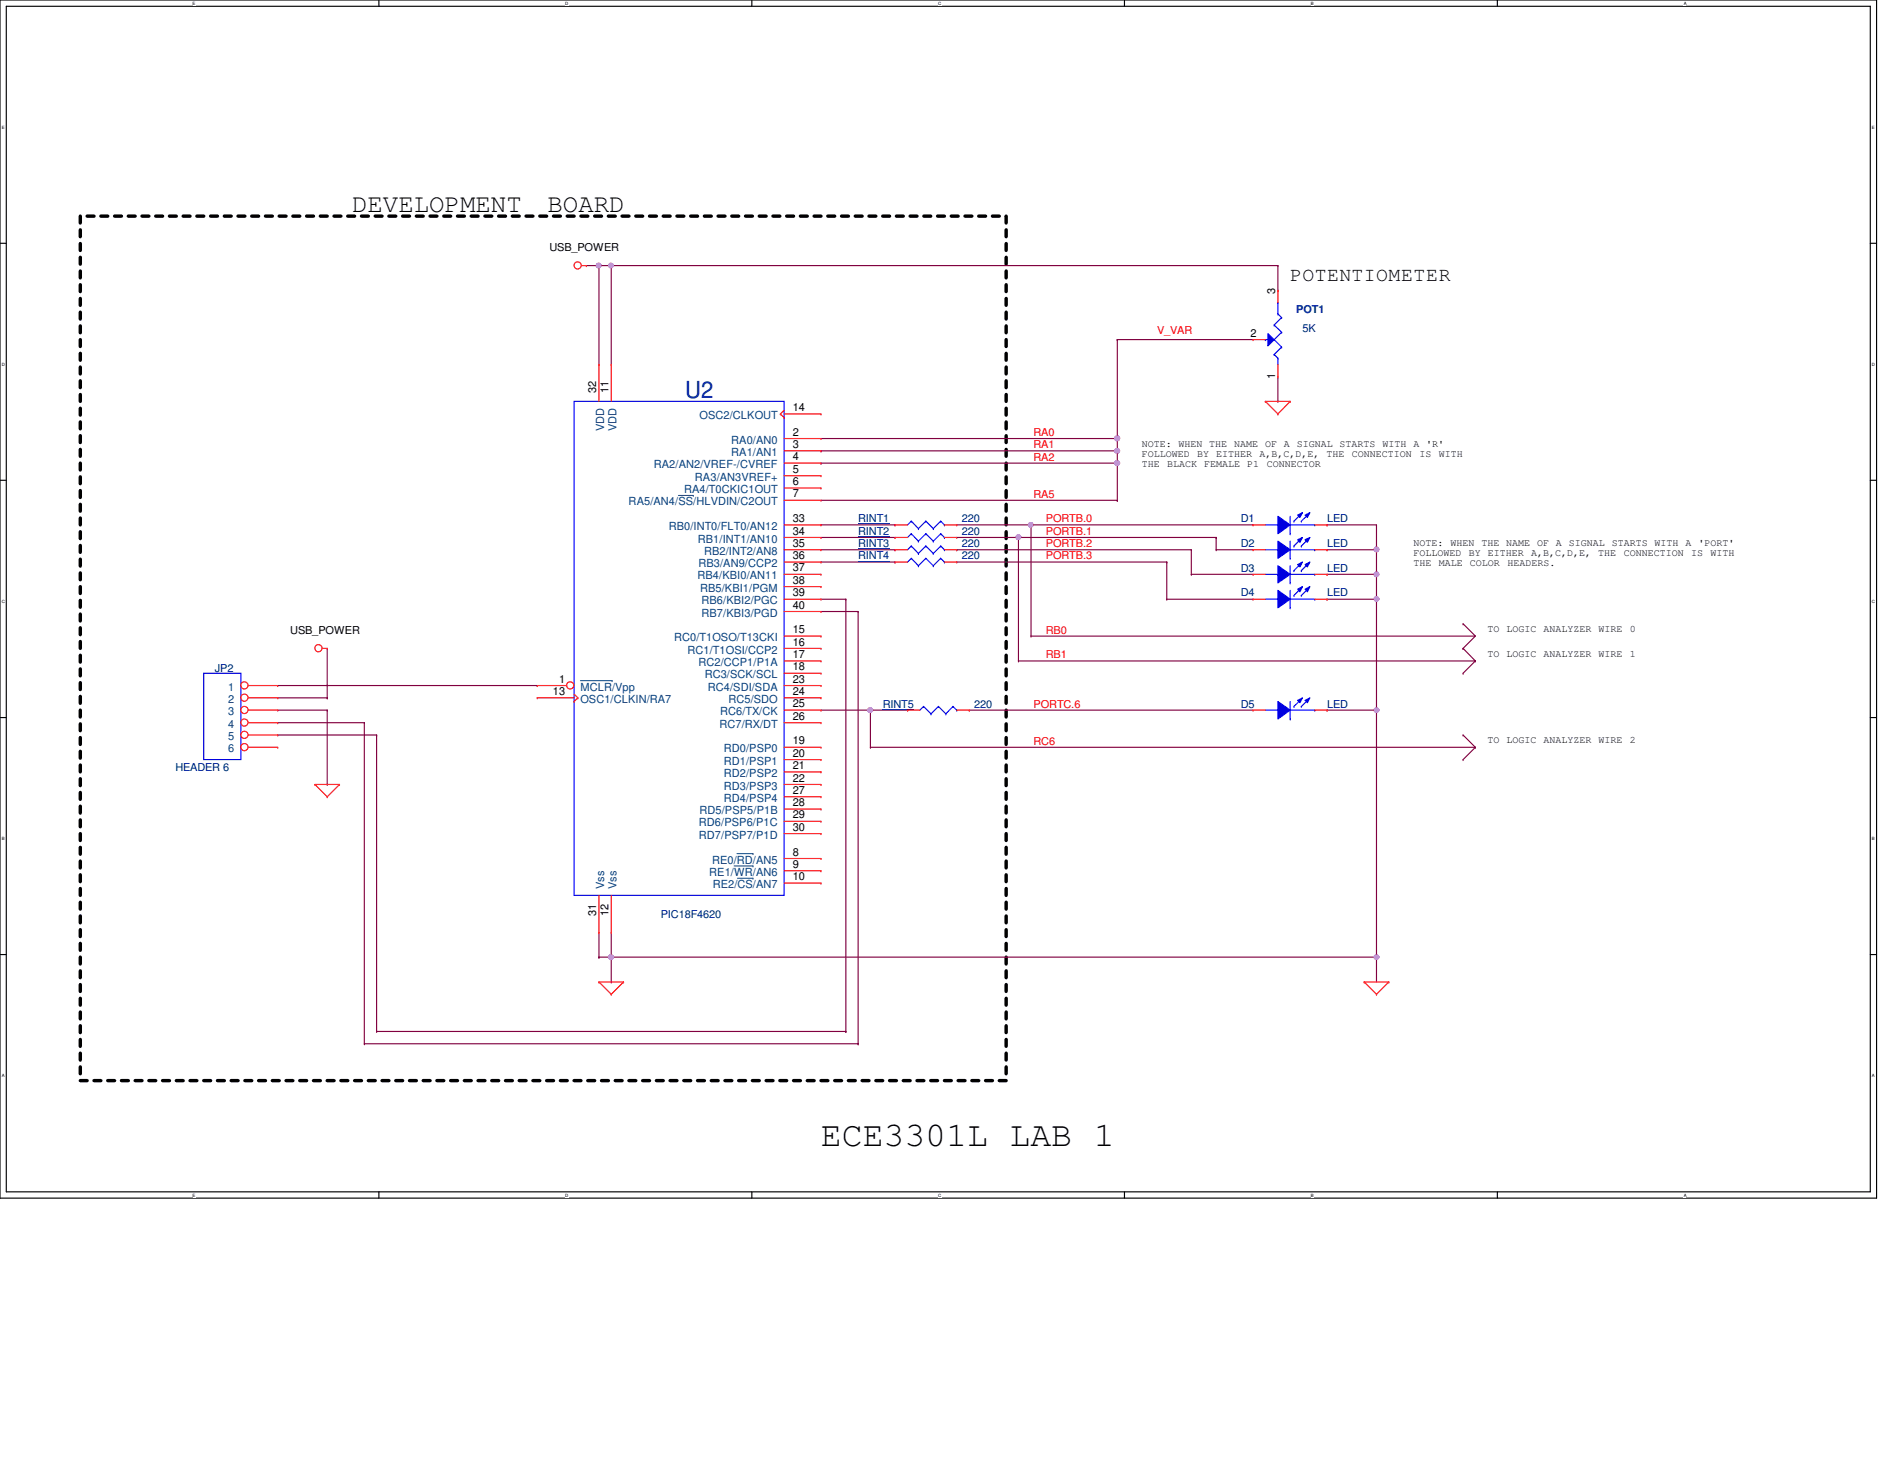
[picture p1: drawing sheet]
<svg xmlns="http://www.w3.org/2000/svg" width="279mm" height="216mm" viewBox="0 0 279 216" stroke-linecap="round" stroke-linejoin="round" font-family="sans-serif">
<path d="M0 0h278v177.4h-278zM.9 .9h276.2v175.6h-276.2z" fill="none" stroke="#000" stroke-width=".17"/>
<g fill="#fff">
<path d="M28.5 .1h.5v.7h-.5z"/>
<path d="M28.5 176.6h.5v.7h-.5z"/>
</g>
<path d="M56.1 0v.9M56.1 176.5v.9" fill="none" stroke="#000" stroke-width=".17"/>
<g fill="#fff">
<path d="M83.7 .1h.5v.7h-.5z"/>
<path d="M83.7 176.6h.5v.7h-.5z"/>
</g>
<path d="M111.4 0v.9M111.4 176.5v.9" fill="none" stroke="#000" stroke-width=".17"/>
<g fill="#fff">
<path d="M139 .1h.4v.7h-.4z"/>
<path d="M139 176.6h.4v.7h-.4z"/>
</g>
<path d="M166.6 0v.9M166.6 176.5v.9" fill="none" stroke="#000" stroke-width=".17"/>
<g fill="#fff">
<path d="M194.2 .1h.4v.7h-.4z"/>
<path d="M194.2 176.6h.4v.7h-.4z"/>
</g>
<path d="M221.8 0v.9M221.8 176.5v.9" fill="none" stroke="#000" stroke-width=".17"/>
<g fill="#fff">
<path d="M249.4 .1h.4v.7h-.4z"/>
<path d="M249.4 176.6h.4v.7h-.4z"/>
<path d="M.3 18.5h.4v.7h-.4z"/>
<path d="M277.3 18.5h.4v.7h-.4z"/>
<path d="M.3 53.6h.4v.7h-.4z"/>
<path d="M277.3 53.6h.5v.7h-.5z"/>
</g>
<path d="M0 36h.9M277.1 36h.9" fill="none" stroke="#000" stroke-width=".17"/>
<g fill="#fff">
<path d="M.3 88.6h.4v.8h-.4z"/>
<path d="M277.3 88.6h.5v.8h-.5z"/>
</g>
<path d="M0 71.1h.9M277.1 71.1h.9" fill="none" stroke="#000" stroke-width=".17"/>
<g fill="#fff">
<path d="M.3 123.8h.4v.7h-.4z"/>
<path d="M277.3 123.8h.4v.7h-.4z"/>
</g>
<path d="M0 106.3h.9M277.1 106.3h.9" fill="none" stroke="#000" stroke-width=".17"/>
<g fill="#fff">
<path d="M.3 158.9h.3v.7h-.3z"/>
<path d="M277.3 158.9h.4v.7h-.4z"/>
</g>
<path d="M0 141.4h.9M277.1 141.4h.9" fill="none" stroke="#000" stroke-width=".17"/>
<path d="M11.9 32h137.2v128h-137.2z" fill="none" stroke="#000" stroke-width=".51" stroke-dasharray="1 1"/>
<g fill="none" stroke="#800040" stroke-width=".17">
<path d="M90.6 39.3h.1M90.6 39.3v14.7M165.5 50.3h.1M165.5 50.3v14.6M121.6 64.9h43.9M165.5 64.9h.1M121.6 88.7h3.7M125.3 88.7h.1M41.1 103.3h7.4M41.1 107h12.9M41.1 101.5h38.5M48.5 103.3h.1"/>
<path d="M54 107h.1M79.6 101.5h.1"/>
</g>
<circle cx="165.5" cy="64.9" r=".37" fill="#f0f"/>
<circle cx="165.5" cy="64.9" r=".37" fill="none" stroke="#f0f" stroke-width=".17"/>
<g fill="none" stroke="#800040" stroke-width=".17">
<path d="M88.7 39.3h.1M88.7 39.3h1.9M165.5 50.3h.1M165.5 50.3h20.1M189.3 59.4h.1M189.3 55.8v3.6M121.6 79.6h11M132.6 79.6h.1M203.9 77.7v3.7M48.5 96v7.3M121.6 90.6h5.5M125.3 88.7v64"/>
<path d="M127.1 90.6h.1M127.1 90.6v64M196.6 88.7h.1M196.6 81.4h.1M196.6 88.7h7.3M196.6 81.4h7.3M203.9 81.4h.1M203.9 88.7h.1M203.9 85v3.7M41.1 105.2h7.4M41.1 108.8h14.7M48.5 103.3h.1"/>
<path d="M48.5 105.2h.1M48.5 116.2h.1M48.5 105.2v11M54 107v47.6M55.8 108.8h.1M55.8 108.8v43.9M88.7 138.1v3.6M90.6 138.1v3.6M54 154.6h.1M54 154.6h73.1M55.8 152.7h.1M55.8 152.7h69.5"/>
<path d="M88.7 141.7h.1M90.6 141.7h.1M125.3 152.7h.1M127.1 154.6h.1"/>
</g>
<circle cx="203.9" cy="85" r=".34" fill="#f0f"/>
<circle cx="203.9" cy="85" r=".34" fill="none" stroke="#f0f" stroke-width=".17"/>
<path d="M203.9 85h.1M203.9 81.4v3.6" fill="none" stroke="#800040" stroke-width=".17"/>
<circle cx="203.9" cy="81.4" r=".34" fill="#f0f"/>
<circle cx="203.9" cy="81.4" r=".34" fill="none" stroke="#f0f" stroke-width=".17"/>
<g fill="none" stroke="#800040" stroke-width=".17">
<path d="M121.6 77.7h11M132.6 77.7h.1M196.6 77.7h.1M196.6 77.7h7.3M121.6 83.2h11M132.6 83.2h.1M196.6 85h.1M196.6 85h7.3M88.7 141.7h.1M88.7 141.7h115.2M90.6 145.4h.1M90.6 141.7v3.7"/>
<path d="M203.9 141.7h.1"/>
</g>
<circle cx="90.5" cy="141.7" r=".34" fill="#f0f"/>
<circle cx="90.5" cy="141.7" r=".34" fill="none" stroke="#f0f" stroke-width=".17"/>
<circle cx="203.9" cy="141.7" r=".34" fill="#f0f"/>
<circle cx="203.9" cy="141.7" r=".34" fill="none" stroke="#f0f" stroke-width=".17"/>
<path d="M203.9 88.7h.1M203.9 88.7v16.5" fill="none" stroke="#800040" stroke-width=".17"/>
<circle cx="203.9" cy="105.2" r=".34" fill="#f0f"/>
<circle cx="203.9" cy="105.2" r=".34" fill="none" stroke="#f0f" stroke-width=".17"/>
<circle cx="203.9" cy="88.7" r=".34" fill="#f0f"/>
<circle cx="203.9" cy="88.7" r=".34" fill="none" stroke="#f0f" stroke-width=".17"/>
<path d="M88.7 39.3h.1M88.7 39.3v14.7M203.9 141.7h.1M203.9 141.7v3.7" fill="none" stroke="#800040" stroke-width=".17"/>
<circle cx="88.7" cy="39.3" r=".34" fill="#f0f"/>
<circle cx="88.7" cy="39.3" r=".34" fill="none" stroke="#f0f" stroke-width=".17"/>
<path d="M121.6 66.8h.1M165.5 64.9h.1M165.5 64.9v1.9h-43.9" fill="none" stroke="#800040" stroke-width=".17"/>
<circle cx="165.5" cy="66.8" r=".36" fill="#f0f"/>
<circle cx="165.5" cy="66.8" r=".36" fill="none" stroke="#f0f" stroke-width=".17"/>
<path d="M121.6 68.6h.1M165.5 66.8h.1M165.5 66.8v1.8h-43.9" fill="none" stroke="#800040" stroke-width=".17"/>
<circle cx="165.5" cy="68.6" r=".36" fill="#f0f"/>
<circle cx="165.5" cy="68.6" r=".36" fill="none" stroke="#f0f" stroke-width=".17"/>
<path d="M86.9 39.3h.1M86.9 39.3h1.8M90.6 39.3h98.7M189.3 39.3h.1M189.3 39.3v3.7M189.3 43h.1M165.5 74.1h.1M165.5 68.6v5.5" fill="none" stroke="#800040" stroke-width=".17"/>
<circle cx="90.5" cy="39.3" r=".34" fill="#f0f"/>
<circle cx="90.5" cy="39.3" r=".34" fill="none" stroke="#f0f" stroke-width=".17"/>
<g fill="none" stroke="#800040" stroke-width=".17">
<path d="M121.6 74.1h43.9M141.7 77.7h11M141.7 79.6h9.2M150.9 79.6h.1M152.7 77.7h.1M165.5 74.1h.1M180.2 79.6h.1M180.2 79.6v1.8M121.6 81.4h11M132.6 81.4h.1M141.7 81.4h.1M141.7 81.4h34.8"/>
<path d="M141.7 83.2h31.1M152.7 94.2h.1M152.7 94.2h65.9M172.8 83.2h.1M172.8 88.7h.1M172.8 83.2v5.5M172.8 88.7h12.8M176.5 81.4h.1M176.5 85h.1M176.5 81.4v3.6M176.5 85h9.1M180.2 81.4h.1"/>
<path d="M180.2 81.4h5.4M121.6 105.2h7.3M128.9 105.2h.1M128.9 110.7h.1M128.9 105.2v5.5M143.6 105.2h.1M143.6 105.2h42M196.6 105.2h.1M196.6 105.2h7.3M203.9 105.2h.1M203.9 105.2v36.5"/>
</g>
<circle cx="128.9" cy="105.2" r=".36" fill="#f0f"/>
<circle cx="128.9" cy="105.2" r=".36" fill="none" stroke="#f0f" stroke-width=".17"/>
<path d="M152.7 77.7h.1M152.7 77.7v16.5M128.9 105.2h5.6M134.5 105.2h.1" fill="none" stroke="#800040" stroke-width=".17"/>
<circle cx="152.7" cy="77.7" r=".34" fill="#f0f"/>
<circle cx="152.7" cy="77.7" r=".34" fill="none" stroke="#f0f" stroke-width=".17"/>
<path d="M150.9 79.6v18.3M152.7 77.7h.1M152.7 77.7h32.9M150.9 97.9h.1" fill="none" stroke="#800040" stroke-width=".17"/>
<circle cx="150.9" cy="79.5" r=".34" fill="#f0f"/>
<circle cx="150.9" cy="79.5" r=".34" fill="none" stroke="#f0f" stroke-width=".17"/>
<g fill="none" stroke="#800040" stroke-width=".17">
<path d="M150.9 79.6h29.3M180.2 79.6h.1M150.9 97.9h67.7M216.7 92.4h.1M216.7 96h.1M216.7 99.7h.1M216.7 92.4l1.9 1.8-1.9 1.8M216.7 96l1.9 1.9M218.6 97.9h.1M218.6 97.9l-1.9 1.8M128.9 110.7h89.7M216.7 112.5h.1"/>
<path d="M216.7 108.8h.1M216.7 108.8l1.9 1.9M218.6 110.7h.1M218.6 110.7l-1.9 1.8"/>
</g>
<g fill="none" stroke="#f00" stroke-width=".17">
<path d="M86.1 39.3h.8M86.9 39.3h.1M187.5 59.4h.1M187.5 59.4h3.6M187.5 59.4l1.8 1.9M191.1 59.4h.1M191.1 59.4l-1.8 1.9M189.3 61.3h.1M47.8 96h.7M48.5 96h.1M46.7 116.2h.1M46.7 116.2h3.6"/>
<path d="M46.7 116.2l1.8 1.8M48.5 118h.1M50.3 116.2h.1M50.3 116.2l-1.8 1.8M88.7 145.4h.1M88.7 145.4h3.7M88.7 145.4l1.9 1.8M90.6 147.2h.1M92.4 145.4h.1M92.4 145.4l-1.8 1.8M202.1 145.4h.1M202.1 145.4h3.6"/>
<path d="M202.1 145.4l1.8 1.8M203.9 147.2h.1M205.7 145.4h.1M205.7 145.4l-1.8 1.8"/>
<circle cx="85.6" cy="39.3" r=".54"/>
<circle cx="47.2" cy="96" r=".54"/>
</g>
<path d="M30.2 99.7h5.5v12.8h-5.5z" fill="none" stroke="#00f" stroke-width=".17"/>
<circle cx="36.2" cy="101.5" r=".54" fill="#fff"/>
<g fill="none" stroke="#f00" stroke-width=".17">
<path d="M36.8 101.5h4.3M41.1 101.5h.1"/>
<circle cx="36.2" cy="101.5" r=".54"/>
</g>
<circle cx="36.2" cy="103.3" r=".54" fill="#fff"/>
<g fill="none" stroke="#f00" stroke-width=".17">
<path d="M36.8 103.3h4.3M41.1 103.3h.1"/>
<circle cx="36.2" cy="103.3" r=".54"/>
</g>
<circle cx="36.2" cy="105.1" r=".54" fill="#fff"/>
<g fill="none" stroke="#f00" stroke-width=".17">
<path d="M36.8 105.2h4.3M41.1 105.2h.1"/>
<circle cx="36.2" cy="105.1" r=".54"/>
</g>
<circle cx="36.2" cy="107" r=".54" fill="#fff"/>
<g fill="none" stroke="#f00" stroke-width=".17">
<path d="M36.8 107h4.3M41.1 107h.1"/>
<circle cx="36.2" cy="107" r=".54"/>
</g>
<circle cx="36.2" cy="108.8" r=".54" fill="#fff"/>
<g fill="none" stroke="#f00" stroke-width=".17">
<path d="M36.8 108.8h4.3M41.1 108.8h.1"/>
<circle cx="36.2" cy="108.8" r=".54"/>
</g>
<circle cx="36.2" cy="110.6" r=".54" fill="#fff"/>
<g fill="none" stroke="#f00" stroke-width=".17">
<path d="M132.6 83.2h.1M132.6 83.2h1.9M139.9 83.2h1.8M141.7 83.2h.1M36.8 110.7h4.3M41.1 110.7h.1"/>
<circle cx="36.2" cy="110.6" r=".54"/>
</g>
<g fill="none" stroke="#00f" stroke-width=".17">
<path d="M187.5 77.7h1.8M189.3 77.7h.1M191.1 79h.1M191.1 76.5v2.5M191.1 77.7h3.7M194.8 77.7h.1M135 82.7h.1M135 82.7l-.5 .5M135 82.7l1.1 1.1M136.1 83.8h.1M137.2 82.7h.1M137.2 82.7l-1.1 1.1"/>
<path d="M137.2 82.7l1.1 1.1M138.3 83.8h.1M139.4 82.7h.1M139.4 82.7l-1.1 1.1M139.4 82.7l.5 .5M139.9 83.2h.1"/>
</g>
<path d="M127.1 83.1h4.6" fill="none" stroke="#000080" stroke-width=".15"/>
<path d="M189.3 76.5l1.8 1.2-1.8 1.3z" fill-rule="evenodd" fill="#00f"/>
<path d="M189.3 76.5l1.8 1.2-1.8 1.3z" fill="none" stroke="#00f" stroke-width=".17"/>
<path d="M193.3 76.3l.8-.4-.4 .7z" fill-rule="evenodd" fill="#00f"/>
<path d="M193.3 76.3l.8-.4-.4 .7z" fill="none" stroke="#00f" stroke-width=".17"/>
<path d="M192.2 76.3l.8-.4-.4 .7z" fill-rule="evenodd" fill="#00f"/>
<g fill="none" stroke="#00f" stroke-width=".17">
<path d="M191.7 77.2h.1M192.2 76.3l.8-.4-.4 .7zM192.8 77.2h.1M192.8 76.1l-1.1 1.1M193.9 76.1l-1.1 1.1M187.5 81.4h1.8M189.3 81.4h.1M191.1 82.7h.1M191.1 80.1v2.6M191.1 81.4h3.7M194.8 81.4h.1M136.8 104.6h.1"/>
<path d="M136.8 104.6l-.5 .6M136.8 104.6l1.1 1.1M137.9 105.7h.1M139 104.6h.1M139 104.6l-1.1 1.1M139 104.6l1.1 1.1M140.1 105.7h.1M141.2 104.6h.1M141.2 104.6l-1.1 1.1M141.2 104.6l.5 .6M141.7 105.2h.1"/>
</g>
<path d="M185.6 77.7h.1M185.6 77.7h1.9M194.8 77.7h1.8M196.6 77.7h.1M134.5 105.2h.1M134.5 105.2h1.8M141.7 105.2h1.9M143.6 105.2h.1" fill="none" stroke="#f00" stroke-width=".17"/>
<path d="M130.8 105h4.6" fill="none" stroke="#000080" stroke-width=".15"/>
<path d="M189.3 80.1l1.8 1.3-1.8 1.3z" fill-rule="evenodd" fill="#00f"/>
<path d="M189.3 80.1l1.8 1.3-1.8 1.3z" fill="none" stroke="#00f" stroke-width=".17"/>
<path d="M193.3 79.9l.8-.3-.4 .7z" fill-rule="evenodd" fill="#00f"/>
<path d="M193.3 79.9l.8-.3-.4 .7z" fill="none" stroke="#00f" stroke-width=".17"/>
<path d="M192.2 79.9l.8-.3-.4 .7z" fill-rule="evenodd" fill="#00f"/>
<path d="M192.2 79.9l.8-.3-.4 .7zM192.8 79.8l-1.1 1.1M193.9 79.8l-1.1 1.1M187.5 85h1.8M189.3 85h.1M191.1 86.3h.1M191.1 83.8v2.5M191.1 85h3.7M191.7 80.9h.1M192.8 80.9h.1M194.8 85h.1" fill="none" stroke="#00f" stroke-width=".17"/>
<path d="M185.6 81.4h.1M185.6 81.4h1.9M194.8 81.4h1.8M196.6 81.4h.1" fill="none" stroke="#f00" stroke-width=".17"/>
<path d="M189.3 83.8l1.8 1.2-1.8 1.3z" fill-rule="evenodd" fill="#00f"/>
<path d="M189.3 83.8l1.8 1.2-1.8 1.3z" fill="none" stroke="#00f" stroke-width=".17"/>
<path d="M193.3 83.6l.8-.4-.4 .7z" fill-rule="evenodd" fill="#00f"/>
<path d="M193.3 83.6l.8-.4-.4 .7z" fill="none" stroke="#00f" stroke-width=".17"/>
<path d="M192.2 83.6l.8-.4-.4 .7z" fill-rule="evenodd" fill="#00f"/>
<g fill="none" stroke="#00f" stroke-width=".17">
<path d="M85 59.4h31.2v73.2h-31.2zM135 77.2h.1M135 77.2l-.5 .5M135 77.2l1.1 1.1M136.1 78.3h.1M137.2 77.2h.1M137.2 77.2l-1.1 1.1M137.2 77.2l1.1 1.1M138.3 78.3h.1M139.4 77.2h.1M139.4 77.2l-1.1 1.1M139.4 77.2l.5 .5"/>
<path d="M139.9 77.7h.1M191.7 84.5h.1M192.2 83.6l.8-.4-.4 .7zM192.8 84.5h.1M192.8 83.4l-1.1 1.1M193.9 83.4l-1.1 1.1"/>
</g>
<path d="M132.6 77.7h.1M132.6 77.7h1.9M139.9 77.7h1.8M141.7 77.7h.1M185.6 85h.1M185.6 85h1.9M194.8 85h1.8M196.6 85h.1" fill="none" stroke="#f00" stroke-width=".17"/>
<path d="M127.1 77.6h4.6" fill="none" stroke="#000080" stroke-width=".15"/>
<circle cx="84.5" cy="101.5" r=".54" fill="#fff"/>
<g fill="none" stroke="#f00" stroke-width=".17">
<path d="M88.7 54h.1M88.7 54v5.4M90.6 54h.1M90.6 54v5.4M115.6 61.3h.1M115.6 61.3l.6 .5M116.2 61.8h.1M116.2 64.9h5.4M116.2 66.8h5.4M116.2 68.6h5.4M116.2 70.4h5.4M116.2 72.3h5.4"/>
<path d="M116.2 74.1h5.4M116.2 60.7l-.6 .6M116.2 61.3h5.4M116.2 77.7h5.4M116.2 79.6h5.4M121.6 64.9h.1M121.6 66.8h.1M121.6 68.6h.1M121.6 70.4h.1M121.6 72.3h.1M121.6 74.1h.1M121.6 61.3h.1"/>
<path d="M121.6 77.7h.1M121.6 79.6h.1M116.2 81.4h5.4M116.2 83.2h5.4M116.2 85h5.4M116.2 86.9h5.4M116.2 88.7h5.4M116.2 90.6h5.4M116.2 99.7h5.4M116.2 97.9h5.4M116.2 96h5.4M116.2 94.2h5.4"/>
<path d="M121.6 81.4h.1M121.6 83.2h.1M121.6 85h.1M121.6 86.9h.1M121.6 88.7h.1M121.6 90.6h.1M121.6 99.7h.1M121.6 97.9h.1M121.6 96h.1M121.6 94.2h.1M132.6 81.4h.1M132.6 81.4h1.9"/>
<path d="M139.9 81.4h1.8M141.7 81.4h.1M79.6 101.5h.1M79.6 103.3h.1M79.6 101.5h4.3M79.6 103.3h5.4M85 103.9h.1M85 102.8l.6 .5M85.6 103.3h.1M85.6 103.3l-.6 .6M116.2 101.5h5.4M116.2 103.3h5.4"/>
<path d="M116.2 110.7h5.4M116.2 112.5h5.4M116.2 114.3h5.4M116.2 116.2h5.4M116.2 118h5.4M116.2 119.8h5.4M116.2 107h5.4M116.2 105.2h5.4M121.6 110.7h.1M121.6 112.5h.1M121.6 114.3h.1M121.6 116.2h.1"/>
<path d="M121.6 118h.1M121.6 119.8h.1M121.6 107h.1M121.6 105.2h.1M121.6 103.3h.1M121.6 101.5h.1M88.7 138.1h.1M88.7 132.6v5.5M90.6 138.1h.1M90.6 132.6v5.5M116.2 127.1h5.4M116.2 128.9h5.4"/>
<path d="M116.2 130.8h5.4M116.2 121.6h5.4M116.2 123.4h5.4M121.6 127.1h.1M121.6 128.9h.1M121.6 130.8h.1M121.6 121.6h.1M121.6 123.4h.1"/>
<circle cx="84.5" cy="101.5" r=".54"/>
</g>
<path d="M100.5 73.4h2.2M102.7 73.4h.1M86 100.8h4.7M90.7 100.8h.1M108.8 128.2h2.7M109.2 126.4h2.3M109.3 130h2.2M111.5 126.4h.1M111.5 128.2h.1M111.5 130h.1" fill="none" stroke="#004080" stroke-width=".15"/>
<g fill="none" stroke="#00f" stroke-width=".17">
<path d="M135 80.9h.1M135 80.9l-.5 .5M135 80.9l1.1 1.1M136.1 82h.1M137.2 80.9h.1M137.2 80.9l-1.1 1.1M137.2 80.9l1.1 1.1M138.3 82h.1M139.4 80.9h.1M139.4 80.9l-1.1 1.1M139.4 80.9l.5 .5M139.9 81.4h.1"/>
<path d="M187.5 105.2h1.8M189.3 105.2h.1M191.1 106.5h.1M191.1 103.9v2.6M191.1 105.2h3.7M194.8 105.2h.1"/>
</g>
<path d="M127.1 81.3h4.6" fill="none" stroke="#000080" stroke-width=".15"/>
<path d="M189.3 103.9l1.8 1.3-1.8 1.3z" fill-rule="evenodd" fill="#00f"/>
<path d="M189.3 103.9l1.8 1.3-1.8 1.3z" fill="none" stroke="#00f" stroke-width=".17"/>
<path d="M193.3 103.7l.8-.4-.4 .8z" fill-rule="evenodd" fill="#00f"/>
<path d="M193.3 103.7l.8-.4-.4 .8z" fill="none" stroke="#00f" stroke-width=".17"/>
<path d="M192.2 103.7l.8-.4-.4 .8z" fill-rule="evenodd" fill="#00f"/>
<path d="M191.7 104.6h.1M192.2 103.7l.8-.4-.4 .8zM192.8 104.6h.1M192.8 103.5l-1.1 1.1M193.9 103.5l-1.1 1.1" fill="none" stroke="#00f" stroke-width=".17"/>
<path d="M185.6 105.2h.1M185.6 105.2h1.9M194.8 105.2h1.8M196.6 105.2h.1" fill="none" stroke="#f00" stroke-width=".17"/>
<path d="M187.8 49.4l1 .9-1 .9z" fill="#00f"/>
<g fill="none" stroke="#00f" stroke-width=".17">
<path d="M187.5 50.3h.1M187.5 50.3h.3M187.8 49.4l1 .9-1 .9zM188.8 52.5h.1M188.8 50.3h.1M188.8 48.1h.1M188.8 52.5l.5 .5M188.8 50.3l1.1 1.1M188.8 48.1l1.1 1.1M189.3 53h.1M189.3 46.5h.1M189.3 44.8h.1"/>
<path d="M189.3 44.8v1.7M189.3 53v1M189.3 46.5l.6 .5M189.9 51.4h.1M189.9 49.2h.1M189.9 47h.1M189.9 51.4l-1.1 1.1M189.9 49.2l-1.1 1.1M189.9 47l-1.1 1.1M187.5 88.7h1.8M189.3 88.7h.1M191.1 90h.1"/>
<path d="M191.1 87.4v2.6M191.1 88.7h3.7M194.8 88.7h.1"/>
</g>
<path d="M185.6 50.3h.1M185.6 50.3h1.9M189.3 55.8h.1M189.3 43h.1M189.3 43v1.8M189.3 54v1.8" fill="none" stroke="#f00" stroke-width=".17"/>
<path d="M189.3 87.4l1.8 1.3-1.8 1.3z" fill-rule="evenodd" fill="#00f"/>
<path d="M189.3 87.4l1.8 1.3-1.8 1.3z" fill="none" stroke="#00f" stroke-width=".17"/>
<path d="M193.3 87.2l.8-.3-.4 .7z" fill-rule="evenodd" fill="#00f"/>
<path d="M193.3 87.2l.8-.3-.4 .7z" fill="none" stroke="#00f" stroke-width=".17"/>
<path d="M192.2 87.2l.8-.3-.4 .7z" fill-rule="evenodd" fill="#00f"/>
<g fill="none" stroke="#00f" stroke-width=".17">
<path d="M135 79h.1M135 79l-.5 .6M135 79l1.1 1.1M137.2 79h.1M137.2 79l-1.1 1.1M137.2 79l1.1 1.1M139.4 79h.1M139.4 79l-1.1 1.1M139.4 79l.5 .6M139.9 79.6h.1M136.1 80.1h.1M138.3 80.1h.1"/>
<path d="M191.7 88.2h.1M192.2 87.2l.8-.3-.4 .7zM192.8 88.2h.1M192.8 87.1l-1.1 1.1M193.9 87.1l-1.1 1.1"/>
</g>
<path d="M132.6 79.6h.1M132.6 79.6h1.9M139.9 79.6h1.8M141.7 79.6h.1M185.6 88.7h.1M185.6 88.7h1.9M194.8 88.7h1.8M196.6 88.7h.1" fill="none" stroke="#f00" stroke-width=".17"/>
<path d="M127.1 79.4h4.6" fill="none" stroke="#000080" stroke-width=".15"/>
<circle cx="165.5" cy="64.9" r=".37" fill="#f0f"/>
<circle cx="165.5" cy="64.9" r=".37" fill="none" stroke="#f0f" stroke-width=".17"/>
<circle cx="203.9" cy="85" r=".34" fill="#f0f"/>
<circle cx="203.9" cy="85" r=".34" fill="none" stroke="#f0f" stroke-width=".17"/>
<circle cx="203.9" cy="81.4" r=".34" fill="#f0f"/>
<circle cx="203.9" cy="81.4" r=".34" fill="none" stroke="#f0f" stroke-width=".17"/>
<circle cx="90.5" cy="141.7" r=".34" fill="#f0f"/>
<circle cx="90.5" cy="141.7" r=".34" fill="none" stroke="#f0f" stroke-width=".17"/>
<circle cx="203.9" cy="141.7" r=".34" fill="#f0f"/>
<circle cx="203.9" cy="141.7" r=".34" fill="none" stroke="#f0f" stroke-width=".17"/>
<circle cx="203.9" cy="105.2" r=".34" fill="#f0f"/>
<circle cx="203.9" cy="105.2" r=".34" fill="none" stroke="#f0f" stroke-width=".17"/>
<circle cx="203.9" cy="88.7" r=".34" fill="#f0f"/>
<circle cx="203.9" cy="88.7" r=".34" fill="none" stroke="#f0f" stroke-width=".17"/>
<circle cx="88.7" cy="39.3" r=".34" fill="#f0f"/>
<circle cx="88.7" cy="39.3" r=".34" fill="none" stroke="#f0f" stroke-width=".17"/>
<circle cx="165.5" cy="66.8" r=".36" fill="#f0f"/>
<circle cx="165.5" cy="66.8" r=".36" fill="none" stroke="#f0f" stroke-width=".17"/>
<circle cx="165.5" cy="68.6" r=".36" fill="#f0f"/>
<circle cx="165.5" cy="68.6" r=".36" fill="none" stroke="#f0f" stroke-width=".17"/>
<circle cx="90.5" cy="39.3" r=".34" fill="#f0f"/>
<circle cx="90.5" cy="39.3" r=".34" fill="none" stroke="#f0f" stroke-width=".17"/>
<circle cx="128.9" cy="105.2" r=".36" fill="#f0f"/>
<circle cx="128.9" cy="105.2" r=".36" fill="none" stroke="#f0f" stroke-width=".17"/>
<circle cx="152.7" cy="77.7" r=".34" fill="#f0f"/>
<circle cx="152.7" cy="77.7" r=".34" fill="none" stroke="#f0f" stroke-width=".17"/>
<circle cx="150.9" cy="79.5" r=".34" fill="#f0f"/>
<circle cx="150.9" cy="79.5" r=".34" fill="none" stroke="#f0f" stroke-width=".17"/>
<text font-size="5.2" x="121.6" y="169.7">ECE3301L LAB 1</text>
<g font-size="3.8">
<text x="52.2" y="31.5">DEVELOPMENT</text>
<text x="81.1" y="31.5">BOARD</text>
</g>
<text font-size="3.5" fill="#000080" x="101.5" y="58.9">U2</text>
<text font-size="2.9" x="191.1" y="41.7">POTENTIOMETER</text>
<g font-size="1.7">
<text x="188.9" y="43.6" transform="rotate(-90 188.9 43.6)">3</text>
<text x="185.3" y="49.9">2</text>
<text x="88.3" y="58.2" transform="rotate(-90 88.3 58.2)">32</text>
<text x="90.1" y="58.2" transform="rotate(-90 90.1 58.2)">11</text>
<text x="188.9" y="56.1" transform="rotate(-90 188.9 56.1)">1</text>
<text x="117.4" y="64.5">2</text>
<text x="117.4" y="60.9">14</text>
<text x="117.4" y="66.3">3</text>
<text x="117.4" y="68.2">4</text>
<text x="117.4" y="70">5</text>
<text x="117.4" y="71.8">6</text>
<text x="117.4" y="73.7">7</text>
<text x="117.4" y="77.3">33</text>
<text x="117.4" y="79.2">34</text>
<text x="117.4" y="81">35</text>
<text x="117.4" y="82.8">36</text>
<text x="117.4" y="84.6">37</text>
<text x="117.4" y="86.4">38</text>
<text x="117.4" y="88.3">39</text>
<text x="117.4" y="90.1">40</text>
<text x="117.4" y="95.6">16</text>
<text x="117.4" y="93.8">15</text>
<text x="82.8" y="101.1">1</text>
<text x="117.4" y="101.1">23</text>
<text x="117.4" y="99.3">18</text>
<text x="117.4" y="97.5">17</text>
<text x="81.9" y="102.9">13</text>
<text x="117.4" y="106.6">26</text>
<text x="117.4" y="104.7">25</text>
<text x="117.4" y="102.9">24</text>
<text x="117.4" y="110.2">19</text>
<text x="117.4" y="112.1">20</text>
<text x="117.4" y="113.9">21</text>
<text x="117.4" y="115.7">22</text>
<text x="117.4" y="117.6">27</text>
<text x="117.4" y="119.4">28</text>
<text x="117.4" y="121.2">29</text>
<text x="117.4" y="123">30</text>
<text x="117.4" y="126.7">8</text>
<text x="117.4" y="128.5">9</text>
<text x="117.4" y="130.3">10</text>
<text x="88.3" y="135.6" transform="rotate(-90 88.3 135.6)">31</text>
<text x="90.1" y="135.6" transform="rotate(-90 90.1 135.6)">12</text>
</g>
<g font-size="1.7" fill="#004080">
<text x="89.5" y="63.8" transform="rotate(-90 89.5 63.8)">VDD</text>
<text x="91.3" y="63.8" transform="rotate(-90 91.3 63.8)">VDD</text>
<text x="103.6" y="62.1">OSC2/CLKOUT</text>
<text x="108.3" y="65.7">RA0/AN0</text>
<text x="96.9" y="69.3">RA2/AN2/VREF-/CVREF</text>
<text x="103" y="71.2">RA3/AN3VREF+</text>
<text x="108.3" y="67.5">RA1/AN1</text>
<text x="93.1" y="74.8">RA5/AN4/SS/HLVDIN/C2OUT</text>
<text x="101.3" y="73">RA4/T0CKIC1OUT</text>
<text x="99.1" y="78.5">RB0/INT0/FLT0/AN12</text>
<text x="103.4" y="80.3">RB1/INT1/AN10</text>
<text x="103.5" y="84">RB3/AN9/CCP2</text>
<text x="104.3" y="82.2">RB2/INT2/AN8</text>
<text x="103.3" y="85.8">RB4/KBI0/AN11</text>
<text x="103.7" y="87.6">RB5/KBI1/PGM</text>
<text x="103.9" y="89.5">RB6/KBI2/PGC</text>
<text x="99.9" y="95">RC0/T1OSO/T13CKI</text>
<text x="103.9" y="91.3">RB7/KBI3/PGD</text>
<text x="101.9" y="96.8">RC1/T1OSI/CCP2</text>
<text x="103.5" y="98.6">RC2/CCP1/P1A</text>
<text x="104.4" y="100.5">RC3/SCK/SCL</text>
<text x="33.8" y="102.3">1</text>
<text x="33.8" y="104.1">2</text>
<text x="33.8" y="105.9">3</text>
<text x="33.8" y="107.8">4</text>
<text x="86" y="102.3">MCLR/Vpp</text>
<text x="86" y="104.1">OSC1/CLKIN/RA7</text>
<text x="104.9" y="102.3">RC4/SDI/SDA</text>
<text x="106.6" y="107.8">RC7/RX/DT</text>
<text x="106.7" y="105.9">RC6/TX/CK</text>
<text x="107.9" y="104.1">RC5/SDO</text>
<text x="33.8" y="109.6">5</text>
<text x="33.8" y="111.4">6</text>
<text x="107.2" y="111.4">RD0/PSP0</text>
<text x="107.2" y="113.2">RD1/PSP1</text>
<text x="107.2" y="115.1">RD2/PSP2</text>
<text x="107.2" y="116.9">RD3/PSP3</text>
<text x="107.2" y="118.7">RD4/PSP4</text>
<text x="103.5" y="122.4">RD6/PSP6/P1C</text>
<text x="103.5" y="124.2">RD7/PSP7/P1D</text>
<text x="103.6" y="120.6">RD5/PSP5/P1B</text>
<text x="89.5" y="131.7" transform="rotate(-90 89.5 131.7)">Vss</text>
<text x="91.3" y="131.7" transform="rotate(-90 91.3 131.7)">Vss</text>
<text x="105.1" y="129.7">RE1/WR/AN6</text>
<text x="105.5" y="127.9">RE0/RD/AN5</text>
<text x="105.6" y="131.5">RE2/CS/AN7</text>
</g>
<g font-size="1.6">
<text x="81.4" y="37.1">USB_POWER</text>
<text x="43" y="93.8">USB_POWER</text>
</g>
<g font-size="1.6" fill="#000080">
<text x="192" y="46.4">POT1</text>
<text x="193" y="49.2">5K</text>
<text x="127.1" y="77.3">RINT1</text>
<text x="142.5" y="77.3">220</text>
<text x="183.8" y="77.3">D1</text>
<text x="196.6" y="77.3">LED</text>
<text x="127.1" y="82.8">RINT4</text>
<text x="127.1" y="81">RINT3</text>
<text x="127.1" y="79.2">RINT2</text>
<text x="142.5" y="82.8">220</text>
<text x="142.5" y="81">220</text>
<text x="142.5" y="79.2">220</text>
<text x="183.8" y="81">D2</text>
<text x="196.6" y="81">LED</text>
<text x="183.8" y="84.7">D3</text>
<text x="183.8" y="88.3">D4</text>
<text x="196.6" y="84.7">LED</text>
<text x="196.6" y="88.3">LED</text>
<text x="31.8" y="99.5">JP2</text>
<text x="130.8" y="104.8">RINT5</text>
<text x="144.3" y="104.8">220</text>
<text x="183.8" y="104.8">D5</text>
<text x="196.6" y="104.8">LED</text>
<text x="26" y="114.1">HEADER 6</text>
<text x="97.9" y="135.9">PIC18F4620</text>
</g>
<g font-size="1.6" fill="#f00">
<text x="171.4" y="49.5">V_VAR</text>
<text x="153.1" y="64.6">RA0</text>
<text x="153.1" y="66.4">RA1</text>
<text x="153.1" y="68.2">RA2</text>
<text x="153.1" y="73.7">RA5</text>
<text x="154.9" y="77.3">PORTB.0</text>
<text x="154.9" y="81">PORTB.2</text>
<text x="154.9" y="82.8">PORTB.3</text>
<text x="154.9" y="79.2">PORTB.1</text>
<text x="154.9" y="93.8">RB0</text>
<text x="154.9" y="97.5">RB1</text>
<text x="153.1" y="104.8">PORTC.6</text>
<text x="153.1" y="110.3">RC6</text>
</g>
<g font-size="1.5">
<text x="169.2" y="66.2">NOTE: WHEN THE NAME OF A SIGNAL STARTS WITH A 'R'</text>
<text x="169.2" y="67.6">FOLLOWED</text>
<text x="169.2" y="69.1">THE</text>
<text x="172.9" y="69.1">BLACK</text>
<text x="177.3" y="67.6">BY</text>
<text x="178.4" y="69.1">FEMALE</text>
<text x="180.2" y="67.6">EITHER</text>
<text x="184.8" y="69.1">P1</text>
<text x="186.6" y="67.6">A,B,C,D,E,</text>
<text x="187.7" y="69.1">CONNECTOR</text>
<text x="196.5" y="67.6">THE</text>
<text x="200.3" y="67.6">CONNECTION</text>
<text x="210.3" y="67.6">IS</text>
<text x="213.1" y="67.6">WITH</text>
<text x="209.4" y="80.8">NOTE: WHEN THE NAME OF A SIGNAL STARTS WITH A</text>
<text x="209.4" y="82.3">FOLLOWED</text>
<text x="209.4" y="83.8">THE</text>
<text x="213.1" y="83.8">MALE</text>
<text x="217.6" y="82.3">BY</text>
<text x="217.8" y="83.8">COLOR</text>
<text x="220.4" y="82.3">EITHER</text>
<text x="223.3" y="83.8">HEADERS.</text>
<text x="226.8" y="82.3">A,B,C,D,E,</text>
<text x="236.8" y="82.3">THE</text>
<text x="240.5" y="82.3">CONNECTION</text>
<text x="250.5" y="82.3">IS</text>
<text x="251.6" y="80.8">'PORT'</text>
<text x="253.4" y="82.3">WITH</text>
<text x="220.4" y="93.6">TO LOGIC ANALYZER</text>
<text x="236.8" y="93.6">WIRE</text>
<text x="241.4" y="93.6">0</text>
<text x="220.4" y="97.2">TO LOGIC ANALYZER</text>
<text x="236.8" y="97.2">WIRE</text>
<text x="241.4" y="97.2">1</text>
<text x="220.4" y="110.1">TO LOGIC ANALYZER</text>
<text x="236.8" y="110.1">WIRE</text>
<text x="241.4" y="110.1">2</text>
</g>
<g font-size=".6">
<text x="28.5" y=".7">E</text>
<text x="83.7" y=".7">D</text>
<text x="139" y=".7">C</text>
<text x="194.2" y=".7">B</text>
<text x="249.4" y=".7">A</text>
<text x=".3" y="19">E</text>
<text x="277.3" y="19">E</text>
<text x=".3" y="54.1">D</text>
<text x="277.3" y="54.1">D</text>
<text x=".3" y="89.2">C</text>
<text x="277.3" y="89.2">C</text>
<text x=".3" y="124.4">B</text>
<text x="277.3" y="124.4">B</text>
<text x=".3" y="159.5">A</text>
<text x="277.3" y="159.5">A</text>
<text x="28.5" y="177.2">E</text>
<text x="83.7" y="177.2">D</text>
<text x="139" y="177.2">C</text>
<text x="194.2" y="177.2">B</text>
<text x="249.4" y="177.2">A</text>
</g>
</svg>
